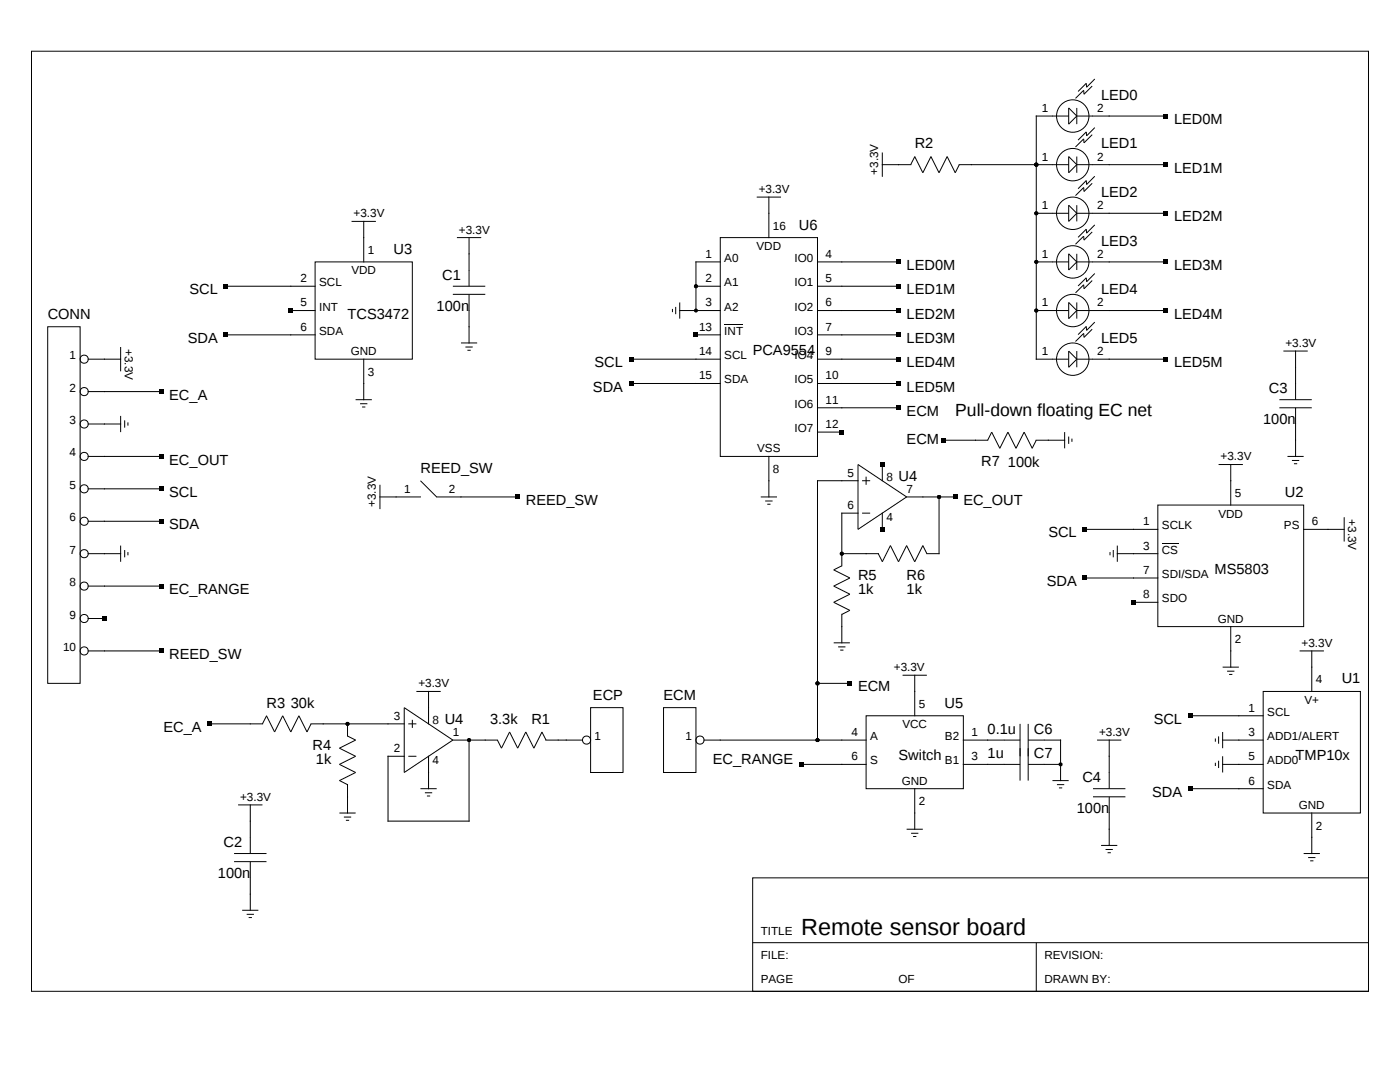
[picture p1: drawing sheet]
<svg xmlns="http://www.w3.org/2000/svg" width="279mm" height="216mm" viewBox="0 0 279 216" stroke-linecap="round" stroke-linejoin="round" font-family="sans-serif">
<g fill="none" stroke="#000" stroke-width=".2">
<path d="M6.3 10.2h266.8v187.6h-266.8zM218 17.2l-1.7 1.6v-.8l-1.7 1.6M218.5 15.8l-1.6 1.6-.1-.8-1.6 1.7M151 39.3h4.9M153.4 39.3v8.1M176.1 32.9h5.7l.8-1.7 1.6 3.3 1.6-3.3 1.6 3.3 1.6-3.3 1.6 3.3 .8-1.6h21.9M176.1 30.4v4.9M213.3 31.2l1.6 1.7-1.6 1.6zM213.3 21.5l1.6 1.7-1.6 1.6zM213.3 23.2h-6.5v48.5h6.5M214.9 32.9h17.8M214.9 21.5v3.3"/>
<path d="M214.9 31.2v3.3M214.9 23.2h17.8M218 26.9l-1.7 1.6v-.8l-1.7 1.6M218 36.6l-1.7 1.6v-.8l-1.7 1.6M218.5 25.5l-1.6 1.6-.1-.8-1.6 1.7M218.5 35.2l-1.6 1.6-.1-.8-1.6 1.7M45.1 57.1h17.8M62.9 52.3h19.4v19.4h-19.4zM70.2 44.2h4.8M72.6 44.2v8.1M90.4 58.7h6.4M90.4 57.1h6.4"/>
<path d="M91.2 47.4h4.8M93.6 47.4v9.7M93.6 58.7v9.7M138.9 57.1h4.8M143.7 52.3h-4.8v9.7M143.7 47.4h19.4v43.7h-19.4zM163.1 57.1h16.2M163.1 52.3h16.2M206.8 42.6h6.5M206.8 52.3h6.5M213.3 40.9l1.6 1.7-1.6 1.6zM213.3 50.6l1.6 1.7-1.6 1.6z"/>
<path d="M214.9 40.9v3.3M214.9 50.6v3.3M214.9 42.6h17.8M214.9 52.3h17.8M218 46.3l-1.7 1.6v-.8l-1.7 1.6M218 56l-1.7 1.6v-.8l-1.7 1.6M218.5 44.9l-1.6 1.6-.1-.8-1.6 1.7M218.5 54.6l-1.6 1.6-.1-.8-1.6 1.7M9.5 65.2h6.5v71.2h-6.5zM17.6 71.7h6.5M17.6 78.1h14.6M24.1 69.2v4.9"/>
<path d="M45.1 66.8h17.8M58 62h4.9M71 79.8h3.2M72.6 71.7v8.1M92 68.4h3.2M92.9 69.2h1.4M93.3 69.9h.6M126 71.7h17.7M126 76.5h17.7M134.2 61.6v.7M134.8 61.2v1.5M135.7 62h8"/>
<path d="M135.7 60.3v3.3M138.9 66.8h4.8M144.6 64.8h3.7M163.1 71.7h16.2M163.1 62h16.2M163.1 66.8h16.2M163.1 76.5h16.2M206.8 62h6.5M213.3 60.3l1.6 1.7-1.6 1.6zM213.3 70.1l1.6 1.6-1.6 1.6zM214.9 60.3v3.3M214.9 70.1v3.2"/>
<path d="M214.9 71.7h17.8M214.9 62h17.8M218 65.7l-1.7 1.6v-.8l-1.7 1.6M218.5 64.3l-1.6 1.6-.1-.8-1.6 1.7M255.3 79.8h6.5M256.1 70.1h4.9M258.6 70.1v9.7M17.6 97.5h14.6M17.6 91.1h14.6M17.6 84.6h6.5M24.1 83v3.2M24.9 83.9v1.4"/>
<path d="M25.5 84.3v.6M71.9 80.6h1.4M72.3 81.2h.6M75.8 99.2h8.1M75.8 96.7v4.9M83.9 95.9l3.2 3.3h16.2M151.8 99.2h3.3M152.7 100h1.5M153.4 91.1v8.1M163.1 81.4h16.2M163.1 86.2h4.9M171.2 95.9h-8.1v51.8"/>
<path d="M171.2 92.7l9.7 6.5-9.7 6.4zM172 95.9h1.7M172.9 95.1v1.6M176.1 92.7v3.2M180.9 99.2h9.7M187.4 99.2v11.3h-2.4l-.8-1.6-1.6 3.2-1.7-3.2-1.6 3.2-1.6-3.2-1.6 3.2M188.2 87.8h8.9l.8-1.6 1.6 3.3 1.7-3.3 1.6 3.3 1.6-3.3 1.6 3.3 .8-1.7M206.8 87.8h5.7M212.5 86.2v3.3M213.3 87.1v1.5M213.9 87.5v.7M243.2 92.7h4.8"/>
<path d="M245.6 92.7v8.1M255.3 81.4h6.5M256.9 91.1h3.3M257.8 91.9h1.5M258.2 92.5h.7M258.6 81.4v9.7M17.6 104h14.6M17.6 110.5h6.5M17.6 116.9h14.6M24.1 108.9v3.2M24.9 109.8v1.4M25.5 110.2v.6"/>
<path d="M153.1 100.6h.7M168 110.5h7.3M171.2 102.4h-3.2v10.5l-1.6 .8 3.2 1.6-3.2 1.6 3.2 1.7-3.2 1.6 3.2 1.6-1.6 .8v5.7M172 102.4h1.7M175.3 110.5l.8 1.6M176.1 102.4v3.2M216.5 115.3h14.6M216.5 105.6h14.6M221.5 110.2v.6M222.2 109.8v1.4M223 110.5h8.1M223 108.9v3.2"/>
<path d="M231.1 100.8h29.1v24.2h-29.1zM231.9 108.5h3.2M260.2 105.6h8.1M268.3 103.2v4.9M17.6 129.9h14.6M17.6 123.4h3.2M83.1 138h4.9M85.5 138v6.4M163.1 136.4h6.5M166.4 128.3h3.2M167.3 129.1h1.4M167.7 129.7h.6"/>
<path d="M180.1 134.7h4.9M182.6 134.7v8.1M226.2 120.2h4.9M244 133.1h3.2M244.9 133.9h1.4M245.3 134.6h.6M245.6 125v8.1M252.1 138h19.4v24.2h-19.4zM259.4 129.9h4.8M261.8 129.9v8.1M41.9 144.4h10.5l.8-1.6 1.6 3.3 1.6-3.3 1.6 3.3 1.7-3.3 1.6 3.3 .8-1.7h18.6M69.4 144.4v2.5l1.6 .8-3.3 1.6 3.3 1.6-3.3 1.6 3.3 1.6-3.3 1.7 1.7 .8"/>
<path d="M69.4 156.5v5.7M80.7 141.2l9.7 6.5-9.7 6.4zM81.5 144.4h1.6M81.5 150.9h1.6M82.3 143.6v1.6M83.9 157.4h3.2M84.8 158.2h1.5M85.2 158.8h.6M85.5 150.9v6.5M90.4 147.7h8.9l.8 1.6 1.6-3.2 1.6 3.2 1.6-3.2 1.6 3.2 1.7-3.2 .8 1.6h7.3M93.6 147.7v16.1h-16.2v-12.9h3.3M117.9 141.2h6.4v12.9h-6.4z"/>
<path d="M132.4 141.2h6.5v12.9h-6.5zM140.5 147.7h32.4M159.9 152.5h13M172.9 142.8h19.4v14.6h-19.4zM182.6 157.4v8.1M192.3 147.7h11.3M192.3 152.5h11.3M203.6 144.4v11.4M205.2 147.7h6.5v8.1M205.2 144.4v11.4M205.2 152.5h6.5M210 155.8h3.3"/>
<path d="M210.9 156.6h1.5M211.3 157.2h.7M218.1 157.4h6.5M218.1 159h6.5M218.9 147.7h4.9M221.4 147.7v9.7M221.4 159v9.7M237.5 142.8h14.6M237.5 157.4h14.6M242.5 147.3v.7M242.5 152.2v.6M243.2 146.9v1.5"/>
<path d="M243.2 151.8v1.5M244 147.7h8.1M244 152.5h8.1M244 146.1v3.2M244 150.9v3.2M46.7 170.3h6.5M46.7 171.9h6.5M47.5 160.6h4.9M50 160.6v9.7M50 171.9v9.7M67.7 162.2h3.3M68.6 163h1.5"/>
<path d="M69 163.7h.7M150.2 175.2h122.9v22.6h-122.9zM180.9 165.5h3.3M181.8 166.3h1.5M182.2 166.9h.7M219.7 168.7h3.3M220.6 169.5h1.5M221 170.2h.7M260.2 170.3h3.2M261.1 171.1h1.4M261.5 171.8h.6M261.8 162.2v8.1"/>
<path d="M48.3 181.6h3.3M49.2 182.4h1.5M49.6 183.1h.7M150.2 188.1h122.9M206.8 188.1v9.7"/>
<circle cx="214.1" cy="23.2" r="3.2"/>
<circle cx="214.1" cy="32.9" r="3.2"/>
<circle cx="214.1" cy="42.6" r="3.2"/>
<circle cx="214.1" cy="52.3" r="3.2"/>
<circle cx="16.8" cy="71.7" r=".81"/>
<circle cx="16.8" cy="78.1" r=".81"/>
<circle cx="214.1" cy="71.7" r="3.2"/>
<circle cx="214.1" cy="62" r="3.2"/>
<circle cx="16.8" cy="97.5" r=".81"/>
<circle cx="16.8" cy="84.6" r=".81"/>
<circle cx="16.8" cy="91.1" r=".81"/>
<circle cx="16.8" cy="104" r=".81"/>
<circle cx="16.8" cy="116.9" r=".81"/>
<circle cx="16.8" cy="110.5" r=".81"/>
<circle cx="16.8" cy="129.9" r=".81"/>
<circle cx="16.8" cy="123.4" r=".81"/>
<circle cx="117.1" cy="147.7" r=".81"/>
<circle cx="139.7" cy="147.7" r=".81"/>
</g>
<g fill="#000">
<path d="M232.2 32.4h1v.9h-1zM232.2 22.7h1v.9h-1zM44.6 56.6h1v1h-1zM178.8 56.6h1v1h-1zM178.8 51.8h1v.9h-1zM232.2 42.1h1v.9h-1zM232.2 51.8h1v.9h-1zM31.7 77.7h.9v.9h-.9zM44.6 66.3h1v1h-1zM57.5 61.5h1v1h-1zM125.5 71.2h.9v1h-.9zM125.5 76h.9v1h-.9z"/>
<path d="M138.4 66.3h1v1h-1zM178.8 71.2h1v1h-1zM178.8 66.3h1v1h-1zM178.8 61.5h1v1h-1zM178.8 76h1v1h-1zM232.2 61.5h1v1h-1zM232.2 71.2h1v1h-1zM31.7 97.1h.9v.9h-.9zM31.7 90.6h.9v1h-.9zM102.8 98.7h1v.9h-1zM167.5 85.7h1v1h-1zM175.6 92.2h1v1h-1z"/>
<path d="M178.8 80.9h1v1h-1zM187.7 87.4h1v.9h-1zM190.2 98.7h.9v.9h-.9zM31.7 103.5h.9v1h-.9zM31.7 116.5h.9v.9h-.9zM175.6 105.1h1v1h-1zM216 114.8h1v1h-1zM216 105.1h1v1h-1zM225.7 119.7h1v1h-1zM20.4 122.9h.9v1h-.9zM31.7 129.4h.9v1h-.9zM169.1 135.9h1v.9h-1z"/>
<path d="M41.4 144h.9v.9h-.9zM159.4 152h1v1h-1zM237.1 142.3h.9v1h-.9zM237.1 156.9h.9v1h-.9z"/>
<circle cx="206.8" cy="32.9" r=".41"/>
<circle cx="138.9" cy="57.1" r=".41"/>
<circle cx="206.8" cy="52.3" r=".41"/>
<circle cx="206.8" cy="42.6" r=".41"/>
<circle cx="138.9" cy="62" r=".41"/>
<circle cx="206.8" cy="62" r=".41"/>
<circle cx="187.4" cy="99.2" r=".41"/>
<circle cx="168" cy="110.5" r=".41"/>
<circle cx="163.1" cy="136.4" r=".41"/>
<circle cx="69.4" cy="144.4" r=".41"/>
<circle cx="93.6" cy="147.7" r=".41"/>
<circle cx="163.1" cy="147.7" r=".41"/>
<circle cx="211.7" cy="152.5" r=".41"/>
</g>
<text font-size="4.7" x="159.9" y="186.5">Remote sensor board</text>
<text font-size="3.5" x="190.6" y="83">Pull-down floating EC net</text>
<g font-size="2.9">
<text x="219.7" y="19.9">LED0</text>
<text x="182.6" y="29.6">R2</text>
<text x="219.7" y="29.6">LED1</text>
<text x="234.3" y="24.8">LED0M</text>
<text x="234.3" y="34.5">LED1M</text>
<text x="219.7" y="39.3">LED2</text>
<text x="159.4" y="45.8">U6</text>
<text x="234.3" y="44.2">LED2M</text>
<text x="78.6" y="50.6">U3</text>
<text x="180.9" y="53.9">LED0M</text>
<text x="219.7" y="49">LED3</text>
<text x="234.3" y="53.9">LED3M</text>
<text x="37.8" y="58.7">SCL</text>
<text x="88.3" y="55.9">C1</text>
<text x="180.9" y="58.7">LED1M</text>
<text x="219.7" y="58.7">LED4</text>
<text x="9.5" y="63.6">CONN</text>
<text x="69.4" y="63.6">TCS3472</text>
<text x="87.1" y="62">100n</text>
<text x="180.9" y="63.6">LED2M</text>
<text x="234.3" y="63.6">LED4M</text>
<text x="37.5" y="68.4">SDA</text>
<text x="150.2" y="70.9">PCA9554</text>
<text x="180.9" y="68.4">LED3M</text>
<text x="219.7" y="68.4">LED5</text>
<text x="118.7" y="73.3">SCL</text>
<text x="180.9" y="73.3">LED4M</text>
<text x="234.3" y="73.3">LED5M</text>
<text x="33.8" y="79.8">EC_A</text>
<text x="118.3" y="78.1">SDA</text>
<text x="180.9" y="78.1">LED5M</text>
<text x="180.9" y="83">ECM</text>
<text x="253.2" y="78.5">C3</text>
<text x="180.9" y="88.6">ECM</text>
<text x="252.1" y="84.6">100n</text>
<text x="33.8" y="92.7">EC_OUT</text>
<text x="83.9" y="94.3">REED_SW</text>
<text x="179.3" y="95.9">U4</text>
<text x="195.8" y="93">R7</text>
<text x="201.2" y="93.1">100k</text>
<text x="33.8" y="99.2">SCL</text>
<text x="104.9" y="100.8">REED_SW</text>
<text x="192.3" y="100.8">EC_OUT</text>
<text x="256.4" y="99.2">U2</text>
<text x="33.8" y="105.6">SDA</text>
<text x="209.2" y="107.2">SCL</text>
<text x="33.8" y="118.6">EC_RANGE</text>
<text x="171.2" y="115.7">R5</text>
<text x="171.2" y="118.6">1k</text>
<text x="180.9" y="115.7">R6</text>
<text x="180.9" y="118.6">1k</text>
<text x="208.9" y="116.9">SDA</text>
<text x="242.4" y="114.5">MS5803</text>
<text x="33.8" y="131.5">REED_SW</text>
<text x="171.2" y="138">ECM</text>
<text x="267.8" y="136.4">U1</text>
<text x="53.2" y="141.2">R3 30k</text>
<text x="118.3" y="139.6">ECP</text>
<text x="132.4" y="139.6">ECM</text>
<text x="188.5" y="141.2">U5</text>
<text x="32.6" y="146.1">EC_A</text>
<text x="62.4" y="149.6">R4</text>
<text x="88.8" y="144.4">U4</text>
<text x="97.8" y="144.4">3.3k</text>
<text x="106.1" y="144.4">R1</text>
<text x="197.1" y="146.4">0.1u</text>
<text x="206.3" y="146.4">C6</text>
<text x="230.2" y="144.4">SCL</text>
<text x="63" y="152.5">1k</text>
<text x="142.2" y="152.5">EC_RANGE</text>
<text x="179.3" y="151.7">Switch</text>
<text x="197.1" y="151.2">1u</text>
<text x="206.3" y="151.3">C7</text>
<text x="258.6" y="151.7">TMP10x</text>
<text x="216" y="156.1">C4</text>
<text x="229.9" y="159">SDA</text>
<text x="214.9" y="162.2">100n</text>
<text x="44.6" y="169.1">C2</text>
<text x="43.5" y="175.2">100n</text>
</g>
<g font-size="2.3">
<text x="207.9" y="22.3">1</text>
<text x="218.9" y="22.3">2</text>
<text x="175.3" y="34.9" transform="rotate(-90 175.3 34.9)">+3.3V</text>
<text x="207.9" y="32">1</text>
<text x="218.9" y="32">2</text>
<text x="151.4" y="38.5">+3.3V</text>
<text x="207.9" y="41.8">1</text>
<text x="218.9" y="41.8">2</text>
<text x="70.6" y="43.4">+3.3V</text>
<text x="91.6" y="46.6">+3.3V</text>
<text x="154.3" y="45.8">16</text>
<text x="73.4" y="50.6">1</text>
<text x="140.8" y="51.5">1</text>
<text x="144.6" y="52.3">A0</text>
<text x="151" y="49.9">VDD</text>
<text x="158.6" y="52.3">IO0</text>
<text x="164.8" y="51.5">4</text>
<text x="207.9" y="51.5">1</text>
<text x="218.9" y="51.5">2</text>
<text x="60" y="56.3">2</text>
<text x="63.7" y="57.1">SCL</text>
<text x="70.1" y="54.8">VDD</text>
<text x="140.8" y="56.3">2</text>
<text x="144.6" y="57.1">A1</text>
<text x="158.6" y="57.1">IO1</text>
<text x="164.8" y="56.3">5</text>
<text x="60" y="61.2">5</text>
<text x="63.7" y="62">INT</text>
<text x="140.8" y="61.2">3</text>
<text x="144.6" y="62">A2</text>
<text x="158.6" y="62">IO2</text>
<text x="164.8" y="61.2">6</text>
<text x="207.9" y="61.2">1</text>
<text x="218.9" y="61.2">2</text>
<text x="13.9" y="71.7">1</text>
<text x="24.9" y="69.6" transform="rotate(90 24.9 69.6)">+3.3V</text>
<text x="60" y="66">6</text>
<text x="63.7" y="66.8">SDA</text>
<text x="70" y="70.9">GND</text>
<text x="139.5" y="66">13</text>
<text x="139.5" y="70.9">14</text>
<text x="144.6" y="66.8">INT</text>
<text x="144.6" y="71.7">SCL</text>
<text x="158.6" y="66.8">IO3</text>
<text x="158.6" y="71.7">IO4</text>
<text x="164.8" y="66">7</text>
<text x="164.8" y="70.9">9</text>
<text x="207.9" y="70.9">1</text>
<text x="218.9" y="70.9">2</text>
<text x="256.5" y="69.2">+3.3V</text>
<text x="73.4" y="75">3</text>
<text x="139.5" y="75.7">15</text>
<text x="144.6" y="76.5">SDA</text>
<text x="158.6" y="76.5">IO5</text>
<text x="164.8" y="75.7">10</text>
<text x="13.9" y="78.1">2</text>
<text x="158.6" y="81.4">IO6</text>
<text x="164.8" y="80.6">11</text>
<text x="13.9" y="84.6">3</text>
<text x="158.6" y="86.2">IO7</text>
<text x="164.8" y="85.4">12</text>
<text x="13.9" y="91.1">4</text>
<text x="151.1" y="90.3">VSS</text>
<text x="154.3" y="94.4">8</text>
<text x="169.1" y="95.1">5</text>
<text x="176.9" y="95.9">8</text>
<text x="243.6" y="91.9">+3.3V</text>
<text x="13.9" y="97.5">5</text>
<text x="75" y="101.2" transform="rotate(-90 75 101.2)">+3.3V</text>
<text x="80.7" y="98.4">1</text>
<text x="89.6" y="98.4">2</text>
<text x="169.1" y="101.6">6</text>
<text x="180.9" y="98.4">7</text>
<text x="246.4" y="99.2">5</text>
<text x="13.9" y="104">6</text>
<text x="176.9" y="104">4</text>
<text x="228.1" y="104.8">1</text>
<text x="231.9" y="105.6">SCLK</text>
<text x="243.2" y="103.3">VDD</text>
<text x="256.2" y="105.6">PS</text>
<text x="261.8" y="104.8">6</text>
<text x="269.1" y="103.6" transform="rotate(90 269.1 103.6)">+3.3V</text>
<text x="13.9" y="110.5">7</text>
<text x="228.1" y="109.7">3</text>
<text x="231.9" y="110.5">CS</text>
<text x="13.9" y="116.9">8</text>
<text x="228.1" y="114.5">7</text>
<text x="228.1" y="119.4">8</text>
<text x="231.9" y="115.3">SDI/SDA</text>
<text x="13.9" y="123.4">9</text>
<text x="231.9" y="120.2">SDO</text>
<text x="243" y="124.2">GND</text>
<text x="12.6" y="129.9">10</text>
<text x="246.4" y="128.4">2</text>
<text x="259.8" y="129.1">+3.3V</text>
<text x="83.5" y="137.2">+3.3V</text>
<text x="178.4" y="133.9">+3.3V</text>
<text x="262.6" y="136.4">4</text>
<text x="78.6" y="143.6">3</text>
<text x="183.4" y="141.2">5</text>
<text x="249.2" y="142">1</text>
<text x="252.9" y="142.8">SCL</text>
<text x="260.3" y="140.5">V+</text>
<text x="86.3" y="144.4">8</text>
<text x="90.4" y="146.9">1</text>
<text x="118.7" y="147.7">1</text>
<text x="136.8" y="147.7">1</text>
<text x="169.9" y="146.9">4</text>
<text x="173.7" y="147.7">A</text>
<text x="180.1" y="145.4">VCC</text>
<text x="188.6" y="147.7">B2</text>
<text x="193.9" y="146.9">1</text>
<text x="219.3" y="146.9">+3.3V</text>
<text x="249.2" y="146.9">3</text>
<text x="252.9" y="147.7">ADD1/ALERT</text>
<text x="78.6" y="150.1">2</text>
<text x="86.3" y="152.5">4</text>
<text x="169.9" y="151.7">6</text>
<text x="173.7" y="152.5">S</text>
<text x="188.6" y="152.5">B1</text>
<text x="193.9" y="151.7">3</text>
<text x="249.2" y="151.7">5</text>
<text x="252.9" y="152.5">ADD0</text>
<text x="47.9" y="159.8">+3.3V</text>
<text x="180" y="156.6">GND</text>
<text x="183.4" y="160.7">2</text>
<text x="249.2" y="156.6">6</text>
<text x="252.9" y="157.4">SDA</text>
<text x="259.2" y="161.4">GND</text>
<text x="262.6" y="165.6">2</text>
<text x="151.8" y="191.3">FILE:</text>
<text x="151.8" y="186.5">TITLE</text>
<text x="208.4" y="191.3">REVISION:</text>
<text x="151.8" y="196.2">PAGE</text>
<text x="179.3" y="196.2">OF</text>
<text x="208.4" y="196.2">DRAWN BY:</text>
</g>
</svg>
